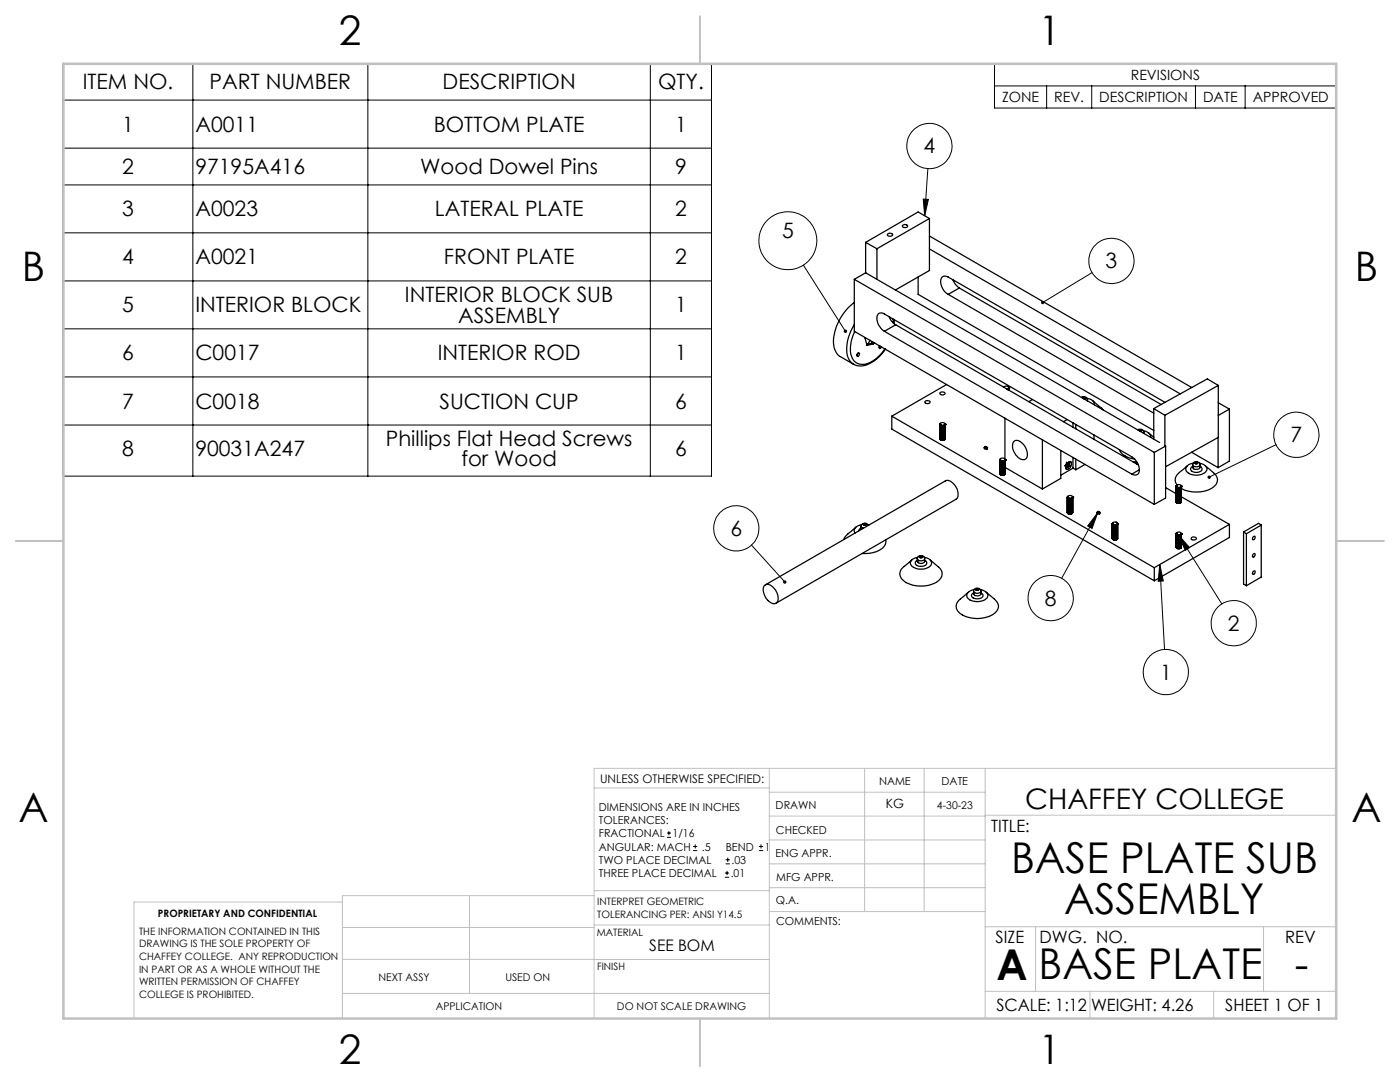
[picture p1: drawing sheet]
<svg xmlns="http://www.w3.org/2000/svg" width="279mm" height="216mm" viewBox="0 0 279 216" stroke-linecap="round" stroke-linejoin="round" font-family="sans-serif">
<g fill="none" stroke="#000" stroke-width=".25">
<path d="M170.5 55.7v10.4l59.9 34.5M170.5 55.7l59.9 34.6M172.8 48.4v6M172.8 48.4l2.2 1.2M172.8 54.4l-2.3 1.3M172.8 54.4l58.6 33.9M175 49.6v6.1M177.1 46.8a.58 .58 0 0 1 .5-.3 .58 .58 0 0 1 .5 .4 .61 .61 0 0 1-1-.1zM180.2 44.9a.57 .57 0 0 1 .9 .3 .5 .5 0 0 1-.6 .3 .5 .5 0 0 1-.3-.6zM183.2 55.3v3.4l47.1 27.2M185.5 43.6v10.4l-6.8 3.9M185.5 43.6l-10.5 6"/>
<path d="M185.5 43.6l-2.3-1.3-10.4 6.1M185.5 49.7l50 28.9M185.5 47.1l52.3 30.2M189.2 58.7a2.81 2.81 0 0 1-1.3-3.3l.6-.3 .7 .2 43.3 25M189.2 58.7l41.1 23.7M190.1 55.8l.6 1 .8 .7M191.5 57.5l-2.3 1.2M191.5 57.5l40.2 23.2M170.3 72.7h.1M170.5 60.4a9.9 9.9 0 0 0-4 9l.5 1.1 .5 .5 2.8 1.7M170.5 64.7a8.3 8.3 0 0 0-1.3 6.6l.7 1 .4 .4M170.6 66.1a6.1 6.1 0 0 0-.3 5.7 2.66 2.66 0 0 0 3.8 .3l.8-.6 1.7-1.9"/>
<path d="M171.2 70.4h.1a.33 .33 0 0 1 .2 .5 .33 .33 0 0 1-.5 .1zM171.2 70.4l-.2 .5M172.7 67.4l.3 1.5 1.3-.3M173.7 67.9l-.6 .8M174 68.5l.3 .1M174 68.5l-1 .2M174.1 68.4l-.1 .1M174.2 68.2l-.2 .3M174.4 68.4l-.1 .2M175.5 69l-.1 .2 .1 .3 .4-.3M175.6 69.1l-.2 .2M176.5 66.1a2.87 2.87 0 0 1-1.3-3.3l.3-.3h.7l49.7 28.7a2.87 2.87 0 0 1 1.3 3.3l-.6 .3-.7-.2"/>
<path d="M176.5 66.1l49.4 28.5M176.7 69.7a6.8 6.8 0 0 1-5.1 3.3l-1.2-.3M177.4 63.2l.6 .9 .8 .7M178.2 63.6l.1 .9M178.4 63.7l.1 .9M178.8 64.8l-2.3 1.3M178.8 64.8l48.4 28M187.6 78.3a.59 .59 0 0 1 1 .3 .51 .51 0 0 1-.6 .2 .51 .51 0 0 1-.4-.5zM188.9 76.7l-10.9 6.3M200.3 77.3a.53 .53 0 0 1 .6-.3 .53 .53 0 0 1 .4 .4l-.4 .2M201 77.6l.2 .1M201 77.6h.1"/>
<path d="M201.2 77.6h.1M201.2 77.6v.2M201.3 77.6h-.1M201.3 77.6v.2M201.3 77.5v.1M201.3 77.3v.1M201.3 77.5h.1M201.3 77.4v.1M201.3 77.4h.1M201.3 77.3v.6M206.1 79.7l-.8 .5M215.8 79.3a.72 .72 0 0 1 .8-.1 .72 .72 0 0 1 .4 .6"/>
<path d="M216 79.4a.3 .3 0 0 1 .3-.2 .3 .3 0 0 1 .2 .4h-.1M216 79.4a.24 .24 0 0 1 .3-.2 .24 .24 0 0 1 .2 .3l-.2 .1M217 79.5a1.39 1.39 0 0 1 1.4 1.3M217 79.8v.1M217 79.8v.2M218.1 79.9l2.1 1.9M243.1 76.9l-2.2-1.3-10.6 5.9M243.1 76.9l-10.6 6M243.1 76.9v10.4l-10.5 5.8M178 83l52.4 30.3M178 83v2.6l52.4 30.3M184.7 80a.57 .57 0 0 1 .9 .3 .6 .6 0 0 1-1-.1z"/>
<path d="M187.6 84.8h.1M187.6 84.7v.1M187.6 84.6h.1M187.6 84.6v.1M187.6 84.7h.1M187.6 87.6a.6 .6 0 0 0 1 0M187.6 84.6v3.1M187.6 84.5v.1M187.6 84.8v2.9M187.6 84.8l.1 .1M187.6 84.5a.53 .53 0 0 1 .6-.2 .53 .53 0 0 1 .4 .4 .53 .53 0 0 1-.6 .2 .53 .53 0 0 1-.4-.4zM187.7 84.9h.1"/>
<path d="M187.7 84.8h.1M187.7 84.8v3M187.8 84.9h.1M187.8 84.9v2.9M187.8 84.9l.1 .1M187.9 87.9v-3v3M187.9 85h.1M188 85v2.9M188 85h.1M188 84.9h.1M188 84.9v3M188 84.9v.1"/>
<path d="M188.1 84.9h.1M188.1 84.9l.1 .1M188.1 84.9v3M188.2 85v2.9M188.2 85h.1M188.3 84.9h.1M188.3 84.9v3M188.3 84.9l-.1 .1M188.4 84.9l-.1 .1M188.4 84.9v2.9M188.5 84.9h-.1M188.5 87.8v-3v3"/>
<path d="M188.6 84.9v-.1v2.9M188.6 84.9h-.1M188.6 84.7h.1M188.6 84.8h.1M188.6 84.5v.2M188.6 84.7v3M188.6 84.7v.1M188.6 84.7v2.9M196.5 89.4v.1M196.6 89.3l-.2 .1h.4M196.6 89.1v.2M196.6 89.1h.1"/>
<path d="M196.6 89.1h.2M196.7 89.1l.2 .1M196.8 89.2l-.2 .1M196.8 89.2v.2M196.8 89.1v.1M196.9 89.4l-.1 .2h-.3M196.9 89.3h.1M196.9 89.3l.1 .2-.1 .2M196.9 89.2l-.1 .2M196.9 89.2a.26 .26 0 0 1-.2 .3 .26 .26 0 0 1-.3-.2M197 89.5v.1M199.5 91.8l.1 2.8"/>
<path d="M199.5 91.8h.1M199.5 94.5l.2 .2M199.5 91.8v2.7M199.6 91.9h.1M199.6 91.7l-.1 .1M199.6 91.8h-.1M199.6 91.9v.1M199.6 91.9v2.8M199.7 92h.1M199.7 91.9h.1M199.7 91.5a.47 .47 0 0 1 .5-.1 .47 .47 0 0 1 .3 .5 .54 .54 0 0 1-.9-.3zM199.7 91.9v2.8"/>
<path d="M199.7 91.9l-.1 .1M199.7 92v2.7M199.8 92v.1M199.8 92h.1M199.8 92v2.8M199.8 92h-.1M199.9 92h.1M199.9 92v2.8M199.9 92l-.1 .1M200 92h.1M200 92l-.1 .1M200 92v.1"/>
<path d="M200 92v2.8M200 92.1h.1M200 92.1v2.7M200.1 92h.1M200.1 92v2.8M200.1 92v.1M200.2 92h.1M200.2 92.1h-.1M200.2 92l.1 .1M200.2 92v2.8M200.3 92.1h.1M200.3 92.1v2.7"/>
<path d="M200.3 92h.1M200.3 92v2.8M200.4 92v2.7M200.4 91.9h.1M200.4 92h.1M200.4 91.9l.1 .1M200.4 91.9v2.8M200.5 91.9h.1M200.5 92h.1M200.5 91.9v2.8M200.6 91.8h.1M200.6 91.8l-.1 .1"/>
<path d="M200.6 83.4v11.2M200.6 91.8v.1M200.6 94.5l-.2 .3-.7-.1M200.6 93.3l7.4 4.3M202.3 88.2a1.15 1.15 0 0 1 1.7 .3 2.61 2.61 0 0 1 .8 3 1.51 1.51 0 0 1-2.1-.7 2.44 2.44 0 0 1-.4-2.6zM208 87.8v9.8M211.7 89.9v5.6l-3.7 2.1M212.4 92.9l.3 .1M212.8 92.9l-.1 .5 .1 .2M212.8 93.6h.1M212.8 92.2l.2 .2M213 92.5a.45 .45 0 0 1 .6-.3 .45 .45 0 0 1 .2 .7 .76 .76 0 0 1-1 .7v-.7z"/>
<path d="M213 99.3h.1M213 83.7l-.8 .4M213 99.2v3.1M213 99.3l.1 3.1M213 99.2h.1M213 99.1v.1M213 92.9l.1 .1M213 92.9l.3 .1M213 99.3v3.1M213 99.2v.1M213.1 99.4h.1M213.1 92.9h-.1"/>
<path d="M213.1 93.3h.1M213.1 93.2v.1M213.1 92.9l.3 .1M213.1 92.9h.1M213.1 99a.47 .47 0 0 1 .6-.2 .47 .47 0 0 1 .3 .5 .47 .47 0 0 1-.6 .2 .47 .47 0 0 1-.3-.5zM213.1 93h.1M213.1 99.4l.1 .1M213.1 93v.3M213.1 99.4v3.1M213.1 93l.2 .1M213.2 99.4v3.1M213.2 99.4h.1"/>
<path d="M213.3 99.5h.1M213.3 92.8h-.3v.2h.1M213.3 92.8l.1 .1M213.3 93l-.2 .3M213.3 92.7h.1M213.3 92.2l-.5 .4-.2 .3 .1 .4M213.4 99.5h.1M213.4 92.9h.1M213.4 93h-.1M213.4 93h.1M213.4 99.5v3.1M213.4 99.5h-.1"/>
<path d="M213.4 92.7v.2M213.4 92.7v-.2l-.1 .3M213.4 92.9h.1v.1M213.5 99.5h.1M213.5 99.5l-.1 .1M213.5 92.9l-.1 .1M213.5 99.5v.1M213.5 99.5v3.1M213.5 99.6v3M213.6 99.5v3.1M213.6 99.5h.1M213.7 92.2h.1"/>
<path d="M213.7 92.2l-.6 .1-.3 .6M213.7 99.5h.1M213.7 99.5l-.2 .1M213.7 99.5v3.1M213.8 99.4h.1M213.8 99.4v3.1M214 99.4l-.1 3.1M214 99.3h.1M214 99.4h.1M214 99.3v3.1M214 99.3v.1M214 99.1l.1 .1"/>
<path d="M214 99.3v3M214.1 99.2h.1M214.1 99.3h.1M214.1 99.2v3.1M214.1 84.3v.9M214.1 91.3v2.1M214.1 93.4l-2.4 1.4M214.1 93.4l.6 .3M214.7 84.7v.8M214.7 91.6v2.1M216.5 92.7l-1.8 1M218.3 86.8v.9"/>
<path d="M223.4 89.7a3.3 3.3 0 0 0 3 1.9M226.1 92.1l.5 .1 .1 .3M226.7 92.4l.1 .1M226.8 92.5h.1M227 85.8a.74 .74 0 0 1 1.2 .5M227.2 85.9a.28 .28 0 0 1 .4-.2 .28 .28 0 0 1 .2 .3h-.3h.3a.25 .25 0 0 0-.3-.3 .25 .25 0 0 0-.2 .2M227.4 93.7l-1.5 .9M228.2 85.9a1.45 1.45 0 0 1 1.4 1.3M228.2 86.3v.1M228.3 86.3v.2M229.3 86.4l1 .9M230.3 81.5l2.2 1.4"/>
<path d="M230.3 81.5v6.1M230.4 90.3v10.3M232.5 82.9v6M232.5 88.9l.1 .1M232.6 89v10.4l-2.2 1.2M232.6 89l-2.2 1.3M232.6 97.3l2.1 1.2M234.7 97v.1M234.7 97.1v3a.64 .64 0 0 0 1.1 0M234.7 97l.1 .2M234.7 97.1h.1M234.7 97h.1"/>
<path d="M234.7 96.9v.1M234.7 97.1v3.1M234.8 97.3h.1M234.8 97.2h.1M234.8 97.2v3.1M234.8 97.3v3M234.9 97.3h.1M234.9 96.8a.47 .47 0 0 1 .5-.1 .47 .47 0 0 1 .3 .4 .52 .52 0 0 1-.5 .2 .52 .52 0 0 1-.4-.4zM234.9 97.3v3M234.9 97.3h-.1M234.9 97.3v3.1M235 97.4h.1"/>
<path d="M235 97.3h.1M235 97.3v3.1M235 97.3h-.1M235.1 97.4v3M235.1 97.3h.1M235.1 97.3v.1M235.1 97.3v3.1M235.1 97.4h.1M235.2 97.4h.1M235.3 97.4v3M235.3 97.3h.1M235.3 97.3l.1 .1"/>
<path d="M235.3 97.3v.1M235.3 97.3v3.1M235.4 94.3a1.63 1.63 0 0 0-.5 2.5M235.4 97.4v3M235.4 97.3h.1M235.4 97.4h.1M235.4 97.3l.1 .1M235.4 97.3v3.1M235.5 97.4v3M235.5 97.3h.1M235.5 97.3v.1M235.5 97.3v3.1"/>
<path d="M235.6 97.3v3M235.7 97.2h.1M235.7 97.3h-.1M235.7 97.2v.1M235.7 97.2v3.1M235.7 97.3v3M235.7 96.9l.1 .1M235.7 97.1l.1 .1M235.8 97h.1M235.8 97.1h.1M235.8 97.2h-.1M235.8 97l-.1 3.2"/>
<path d="M235.8 99.1l9.6 5.5M237 92.9l-1.6 1.4M237.8 90.2l5.3 3.1M238 92.7a.76 .76 0 0 1 .8-.6 .76 .76 0 0 1 .7 .6M238 93.2h.1M238 93.1a.55 .55 0 0 0-.4 .6 .55 .55 0 0 0 .5 .5 1.22 1.22 0 0 0 1.8-.7l-.4-.4M238 92.7a.86 .86 0 0 0 1.5 0M238 93.2a.86 .86 0 0 0 1.5 0M238 92.7v.5M238.1 92.4a1.37 1.37 0 0 0-1.4 1.4 2.69 2.69 0 0 0 4.1 0 1.38 1.38 0 0 0-1.4-1.4M238.5 92.3l.3-.1 .2 .1a.31 .31 0 0 1-.3 .3 .31 .31 0 0 1-.3-.3zM238.5 92.3a.23 .23 0 0 1 .3-.1 .23 .23 0 0 1 .1 .3h-.4z"/>
<path d="M239.5 93.2h.1M239.5 92.7v.5M240.5 92.9l1.7 1.4a1.74 1.74 0 0 1 .8 1.7 1.74 1.74 0 0 1-1.2 1.5 6.7 6.7 0 0 1-6 0M243.1 87.3v6M243.1 80.4l2.3 1.2M245.4 81.6l-2.3 1.3M245.4 81.6v10.4l-2.3 1.3M152.6 116.8a1.4 1.4 0 0 1 1.9 .6 2.45 2.45 0 0 1 .5 2.8 1.26 1.26 0 0 1-1.8-.4 2.73 2.73 0 0 1-.7-2.9zM152.8 116.7l35.9-20.7a1.84 1.84 0 0 1 2.1 1.2 1.96 1.96 0 0 1 0 2.4l-35.9 20.8M169.2 106.6l-.5 .5-.3 .5M170.8 105.2l-1.6 1.3M171.8 105.5h.1"/>
<path d="M171.8 105.3l-.4 .6M171.8 105l.5 .4M171.8 105.5l.1 .2M171.8 105v.5M171.9 104.7a1.38 1.38 0 0 0-1.4 1.4l.1 .3M172.3 104.6a.28 .28 0 0 1 .3-.1 .28 .28 0 0 1 .2 .3h-.4zM172.3 104.6a.23 .23 0 0 1 .3-.1 .23 .23 0 0 1 .2 .3h-.3zM173.2 104.7h.2M173.3 104.8a.76 .76 0 0 0-.8-.4 .76 .76 0 0 0-.7 .6M176.8 107.7a2.22 2.22 0 0 1-1.9 2.4l-1.5 .3-1.4 .1M183.1 111.5a.76 .76 0 0 1 .7-.6 .76 .76 0 0 1 .7 .6M183.1 112h.1"/>
<path d="M183.1 111.8a.61 .61 0 0 0-.4 .8 .61 .61 0 0 0 .7 .4 1.16 1.16 0 0 0 1.6-.7l-.5-.5M183.1 111.5a.86 .86 0 0 0 1.4 0M183.1 112a.86 .86 0 0 0 1.4 0M183.1 111.5v.5M183.2 111.2a1.33 1.33 0 0 0-1.5 1.4 2.75 2.75 0 0 0 4.1 .2 1.12 1.12 0 0 0-1.2-1.6h-.1M183.5 111.1a.29 .29 0 0 1 .4-.2 .29 .29 0 0 1 .1 .4h-.4zM183.6 111l.4 .1a.22 .22 0 0 1-.2 .2 .22 .22 0 0 1-.2-.3zM184.5 112h.1M184.5 111.5v.5M185.6 111.7l.8 .7a3.3 3.3 0 0 1 1.6 2.1 2.9 2.9 0 0 1-2.6 2.3 5.6 5.6 0 0 1-5.5-1.4 1.69 1.69 0 0 1 .5-2.4l1.6-1.3M194.3 118a.74 .74 0 0 1 .7-.6 .74 .74 0 0 1 .8 .6M194.3 118.3a.59 .59 0 0 0-.4 .8 .59 .59 0 0 0 .8 .4 1.29 1.29 0 0 0 1.5-.6l-.1-.3-.3-.3"/>
<path d="M194.3 118a.86 .86 0 0 0 1.5 0M194.3 118.5a.83 .83 0 0 0 .8 .4 .83 .83 0 0 0 .7-.4M194.3 118v.5M194.4 117.7a1.28 1.28 0 0 0-1.3 1.6 2.96 2.96 0 0 0 3.9 0 1.02 1.02 0 0 0-.8-1.5l-.5-.1M194.7 117.5a.29 .29 0 0 1 .4-.1 .29 .29 0 0 1 .2 .4h-.5zM194.8 117.5a.23 .23 0 0 1 .3 0 .23 .23 0 0 1 .1 .2h-.4zM195.8 118.5h.1M195.8 118v.5M196.8 118.1l1.7 1.5a1.73 1.73 0 0 1 .8 1.7 1.73 1.73 0 0 1-1.3 1.4 6 6 0 0 1-6.9-.8 1.65 1.65 0 0 1 .6-2.4l1.6-1.3M213 102.3l.1 .2M214.1 102.3l-.2 .2h-.8M218.9 102.3h.1"/>
<path d="M218.9 102.4h.1M219 102.2l-.1 .1h.4M219 102.2l.1 .1M219.1 102.1h.1M219.1 102.1l-.1 .1M219.2 102.1l.2 .1M219.2 102.1l-.1 .2M219.2 102.1l.1 .2M219.2 102.1h.1M219.2 102.1h-.1M219.4 102.2a.27 .27 0 0 1-.2 .2 .27 .27 0 0 1-.3-.1M219.4 102.3l.1 .1-.1 .2"/>
<path d="M219.4 102.3l-.1 .2-.3 .1M219.4 102.2l-.1 .1M219.4 102.2h.1M219.5 102.4v.1M222 104.6h.1M222 104.5h.1M222 107.5l.1 .2M222 104.5v3.1M222 104.4v.1M222.1 104.7h.1M222.1 104.6h.1M222.1 104.6v3"/>
<path d="M222.1 104.3a.51 .51 0 0 1 .5-.2 .51 .51 0 0 1 .4 .4 .46 .46 0 0 1-.6 .3 .46 .46 0 0 1-.3-.5zM222.1 104.8h.1M222.1 104.7v3M222.2 107.7v-3v3M222.2 104.8h.1M222.3 104.8v2.9M222.4 104.8h.1M222.4 104.8v2.9M222.4 104.8h-.1M222.5 104.8h.1M222.5 104.8h-.1M222.5 104.8v2.9"/>
<path d="M222.6 107.7v-2.9v2.9M222.6 104.8h.1M222.7 104.8h.1M222.7 104.8v2.9M222.8 104.7h.1M222.8 104.8h-.1M222.8 104.7v.1M222.8 104.7v3M222.8 104.8l.1-.1v3M222.8 104.8v2.9M223 104.6l-.1 .1M223 104.6h.1"/>
<path d="M223 104.4v.1M223 104.6v3M223 104.5h.1M223 104.5v.1M223 104.6v.1M223 104.6v2.9M223.1 104.5v3l-.3 .2h-.7M230.4 113.3v2.6M234.7 106.5h.1M234.7 109.2l.2 .2M234.7 106.5v2.7M234.7 106.5v.2"/>
<path d="M234.7 106.5v.1M234.7 106.7v2.6M234.7 106.4v.1M234.8 106.6h.1M234.8 106.4a.54 .54 0 0 1 .5-.2 .54 .54 0 0 1 .4 .3 .53 .53 0 0 1-.5 .3 .53 .53 0 0 1-.4-.4zM234.8 106.6v2.8M234.8 106.6l-.1 .1M234.8 106.7l.1 .1M234.9 106.8v2.6M234.9 106.8h.1M235 106.8v2.6M235 106.9h.1"/>
<path d="M235 106.8h.1M235 106.8v2.7M235.1 106.9v2.6M235.1 106.8l.3 .1M235.1 106.8h.1M235.1 106.8v2.7M235.1 106.8v.1M235.2 100.4v-3.1v3.1M235.2 106.8v2.7M235.2 106.8h.1M235.4 106.8h.1M235.4 106.8v2.7"/>
<path d="M235.4 106.8v.1M235.5 106.8h.1M235.5 106.8l-.1 .1M235.5 106.8v2.7M235.6 106.7h.1M235.6 106.8h-.1M235.6 106.7v2.7M235.6 106.7v.1M235.6 106.8h.1M235.7 106.7h.1M235.7 106.7l-.1 2.7M235.7 106.7v2.6"/>
<path d="M235.7 106.6h.1M235.7 106.4l.1 .1M235.8 106.5h.1M235.8 106.5v.1M235.8 106.6h.1M235.8 109.2l-.3 .2h-.6M235.8 106.5l-.1 2.8M237.8 107.3a.58 .58 0 0 1 1 .2 .72 .72 0 0 1-1.1 0zM245.4 104.6v2.6l-15 8.7M245.4 104.6l-15 8.7M248.2 106.2l.5 .3M248.2 106.2v10.3l.5 .4"/>
<path d="M248.7 106.5v10.4M250.1 114l.2-.1a.37 .37 0 0 1 .1 .5 .37 .37 0 0 1-.4 .1zM250.1 110.6l.2-.1a.37 .37 0 0 1 .1 .4 .37 .37 0 0 1-.4 .2zM250.1 107.1l.2-.1a.37 .37 0 0 1 .1 .5 .37 .37 0 0 1-.4 .1zM251.7 104.8l-.5-.4-3 1.8M251.7 104.8l-3 1.7M251.7 104.8v10.3l-3 1.8"/>
</g>
<g fill="none" stroke="#000" stroke-width=".2">
<path d="M12.6 12.7h129.4v82.3h-129.4zM12.6 20h129.4M38.5 12.7v82.3M73.4 12.7v82.3M129.8 12.7v82.3M198.5 12.7h68.2v8.9h-68.2zM198.5 17.1h68.2M208.9 17.1v4.5M217.9 17.1v4.5M238.6 17.1v4.5M248.5 17.1v4.5M12.6 29.6h129.4"/>
<path d="M12.6 36.9h129.4M184.3 39.7l1 .1-.8 3.3zM185.2 33.7l-.7 9.4M12.6 46.5h129.4M12.6 56.1h129.4M160.3 52.9l8.4 13.2M217.9 54.4l-9.8 6M12.6 65.6h129.4M12.6 75.2h129.4M12.6 84.8h129.4M254.7 88.7l-13.4 6.5M150 108.8l6.6 7.3"/>
<path d="M219.1 102.3l-7.2 13.1M219.1 102.3l-1.2 3.1-.8-.4zM231.5 112.6l.7 3.3-1.1 .1zM231.5 112.6l.9 17M235.2 106.8l2.2 2.5-.9 .5zM235.2 106.8l8.6 13.7M133.1 167.1h.8M133.1 166.2h.8M133.5 165.8v.9M138.3 169.7h.8M138.3 168.9h.8M138.7 168.5v.8"/>
<path d="M144.7 175h.8M144.7 174.2h.8M144.8 172.4h.9M144.8 171.6h.9M145.1 173.8v.8M145.2 171.1v.9M151.5 169.7h.8M151.5 168.9h.8M151.9 168.5v.8"/>
<circle cx="185.5" cy="29.1" r="4.5"/>
<circle cx="157.2" cy="48.1" r="5.8"/>
<circle cx="221.8" cy="52.1" r="4.5"/>
<circle cx="258.7" cy="86.8" r="4.5"/>
<circle cx="147" cy="105.4" r="4.5"/>
<circle cx="209.7" cy="119.3" r="4.5"/>
<circle cx="232.7" cy="134.1" r="4.5"/>
<circle cx="246.2" cy="124.3" r="4.5"/>
</g>
<g fill="none" stroke="#c0c0c0" stroke-width=".2">
<path d="M118.6 157.2h34.9M153.5 153.3v49.9M153.5 158.1h43.1M172.5 153.3v28.6M184.4 153.3v28.6M196.6 153.3v49.9M266.7 153.3h-148.1v49.9M68.3 180h-41.6v23.2M93.7 178.7v19.5M118.6 178.7h-50.3v24.5M118.6 177.7h35M153.5 167.6h43.1"/>
<path d="M153.5 162.8h43.1M153.5 172.4h43.1M153.5 177.1h43.1M196.6 162.7h70.1M68.3 198.2h85.2M68.3 191.4l85.2 .1M68.3 185.1h50.3M118.6 184.6h35M153.6 181.9h43M196.6 197.8h70.1M196.6 184.9h70.1M206.7 184.9v12.9"/>
<path d="M217.5 197.8v5.4M242.2 197.8v5.4M252.2 184.9v12.9"/>
</g>
<path d="M139.7 3.2v9.5M3.1 107.9h9.6M266.7 107.9h9.5M139.7 203.2v9.6" fill="none" stroke="#c0c0c0" stroke-width=".25"/>
<path d="M12.7 12.7h254v190.5h-254z" fill="none" stroke="#c0c0c0" stroke-width=".5"/>
<path d="M184.3 39.7l1 .1-.8 3.3zM207.9 60.1l-.1 .4 .3-.1-.3 .1a.35 .35 0 0 0 .5 .2 .35 .35 0 0 0 .1-.5 .35 .35 0 0 0-.5-.1zM241.1 95l-.1 .4 .3-.2-.3 .2a.34 .34 0 0 0 .5 .1 .34 .34 0 0 0 .1-.5 .34 .34 0 0 0-.5 0zM168.5 65.8a.36 .36 0 0 0 0 .5 .36 .36 0 0 0 .4 .1l-.2-.3 .3 .2a.35 .35 0 0 0 0-.5 .35 .35 0 0 0-.5 0zM156.4 115.9a.34 .34 0 0 0 0 .5 .34 .34 0 0 0 .4 0l-.2-.3 .2 .3a.34 .34 0 0 0 0-.5 .34 .34 0 0 0-.4 0zM231.5 112.6l.7 3.3-1.1 .1zM235.2 106.8l2.2 2.5-.9 .5zM219.1 102.3l-1.2 3.1-.8-.4z" fill="#000"/>
<g font-size="8.5">
<text x="201.8" y="174.2">BASE PLATE SUB</text>
<text x="212.4" y="182.3">ASSEMBLY</text>
<text x="198.9" y="195.5">A</text>
<text x="207.3" y="195.4">BASE PLATE</text>
<text x="258.4" y="195.4">-</text>
</g>
<g font-size="8.1">
<text x="67.6" y="8.9">2</text>
<text x="207.3" y="8.9">1</text>
<text x="4.4" y="56.1">B</text>
<text x="270.4" y="56.1">B</text>
<text x="3.7" y="164.1">A</text>
<text x="269.7" y="164.1">A</text>
<text x="67.6" y="212.4">2</text>
<text x="207.3" y="212.4">1</text>
</g>
<text font-size="5.6" x="204.6" y="161.4">CHAFFEY COLLEGE</text>
<g font-size="4.2">
<text x="16.5" y="17.8">ITEM NO.</text>
<text x="41.8" y="17.8">PART NUMBER</text>
<text x="88.3" y="17.8">DESCRIPTION</text>
<text x="131.3" y="17.8">QTY.</text>
<text x="24.4" y="26.3">1</text>
<text x="39" y="26.3">A0011</text>
<text x="86.6" y="26.3">BOTTOM PLATE</text>
<text x="134.7" y="26.3">1</text>
<text x="24.4" y="34.7">2</text>
<text x="39" y="34.7">97195A416</text>
<text x="83.9" y="34.7">Wood Dowel Pins</text>
<text x="134.7" y="34.7">9</text>
<text x="184.3" y="30.6">4</text>
<text x="24.4" y="43.2">3</text>
<text x="39" y="43.2">A0023</text>
<text x="86.8" y="43.2">LATERAL PLATE</text>
<text x="134.7" y="43.2">2</text>
<text x="156.1" y="47.4">5</text>
<text x="24.4" y="52.8">4</text>
<text x="39" y="52.8">A0021</text>
<text x="88.6" y="52.8">FRONT PLATE</text>
<text x="134.7" y="52.8">2</text>
<text x="220.7" y="53.6">3</text>
<text x="24.4" y="62.3">5</text>
<text x="39" y="62.3">INTERIOR BLOCK</text>
<text x="80.8" y="60.3">INTERIOR BLOCK SUB</text>
<text x="91.4" y="64.4">ASSEMBLY</text>
<text x="134.7" y="62.3">1</text>
<text x="24.4" y="71.9">6</text>
<text x="39" y="71.9">C0017</text>
<text x="87.4" y="71.9">INTERIOR ROD</text>
<text x="134.7" y="71.9">1</text>
<text x="24.4" y="81.5">7</text>
<text x="39" y="81.5">C0018</text>
<text x="87.7" y="81.5">SUCTION CUP</text>
<text x="134.7" y="81.5">6</text>
<text x="77" y="89">Phillips Flat Head Screws</text>
<text x="257.6" y="88.2">7</text>
<text x="24.4" y="91">8</text>
<text x="39" y="91">90031A247</text>
<text x="92.1" y="93.1">for Wood</text>
<text x="134.7" y="91">6</text>
<text x="145.8" y="106.9">6</text>
<text x="208.5" y="120.8">8</text>
<text x="245.1" y="125.8">2</text>
<text x="231.5" y="135.6">1</text>
</g>
<g font-size="3.4">
<text x="197.8" y="166">TITLE:</text>
<text x="198.7" y="188.1">SIZE</text>
<text x="207.5" y="188.1">DWG. NO.</text>
<text x="256.5" y="188.2">REV</text>
<text x="198.8" y="201.7">SCALE: 1:12</text>
<text x="217.7" y="201.8">WEIGHT: 4.26</text>
<text x="244.5" y="201.7">SHEET 1 OF 1</text>
</g>
<text font-size="3.2" x="129.6" y="189.8">SEE BOM</text>
<g font-size="2.8">
<text x="225.7" y="16">REVISIONS</text>
<text x="200" y="20.4">ZONE</text>
<text x="210.4" y="20.4">REV.</text>
<text x="219.4" y="20.4">DESCRIPTION</text>
<text x="240.1" y="20.4">DATE</text>
<text x="250" y="20.4">APPROVED</text>
</g>
<text font-size="2.5" x="176.8" y="161.3">KG</text>
<text font-size="2.4" x="119.8" y="156.2">UNLESS OTHERWISE SPECIFIED:</text>
<g font-size="2.2">
<text x="119.5" y="161.8">DIMENSIONS ARE IN INCHES</text>
<text x="154.8" y="161.4">DRAWN</text>
<text x="175.4" y="156.6">NAME</text>
<text x="187.9" y="156.7">DATE</text>
<text x="119.5" y="164.4">TOLERANCES:</text>
<text x="119.5" y="167.1">FRACTIONAL</text>
<text x="134.2" y="167.1">1/16</text>
<text x="154.9" y="166.3">CHECKED</text>
<text x="119.5" y="172.4">TWO PLACE DECIMAL</text>
<text x="119.5" y="169.7">ANGULAR: MACH</text>
<text x="140.1" y="169.7">.5</text>
<text x="144.8" y="169.7">BEND</text>
<text x="146" y="172.4">.03</text>
<text x="152.6" y="169.7">1</text>
<text x="154.8" y="171">ENG APPR.</text>
<text x="119.5" y="175">THREE PLACE DECIMAL</text>
<text x="145.8" y="175">.01</text>
<text x="154.9" y="175.7">MFG APPR.</text>
<text x="154.9" y="180.4">Q.A.</text>
<text x="154.9" y="184.6">COMMENTS:</text>
</g>
<g font-size="2.1">
<text x="187" y="161.4">4-30-23</text>
<text x="75.5" y="195.7">NEXT ASSY</text>
<text x="100.9" y="195.7">USED ON</text>
<text x="86.9" y="201.5">APPLICATION</text>
<text x="123.1" y="201.6">DO NOT SCALE DRAWING</text>
</g>
<g font-size="2">
<text x="31.5" y="182.9">PROPRIETARY AND CONFIDENTIAL</text>
<text x="119.2" y="180.6">INTERPRET GEOMETRIC</text>
<text x="119.2" y="183.1">TOLERANCING PER: ANSI Y14.5</text>
<text x="27.8" y="186.5">THE INFORMATION CONTAINED IN THIS</text>
<text x="27.8" y="189">DRAWING IS THE SOLE PROPERTY OF</text>
<text x="27.8" y="191.6">CHAFFEY COLLEGE. ANY REPRODUCTION</text>
<text x="119.1" y="186.7">MATERIAL</text>
<text x="27.8" y="194.1">IN PART OR AS A WHOLE WITHOUT THE</text>
<text x="27.8" y="196.6">WRITTEN PERMISSION OF CHAFFEY</text>
<text x="119.1" y="193.5">FINISH</text>
<text x="27.8" y="199.1">COLLEGE IS PROHIBITED.</text>
</g>
</svg>
